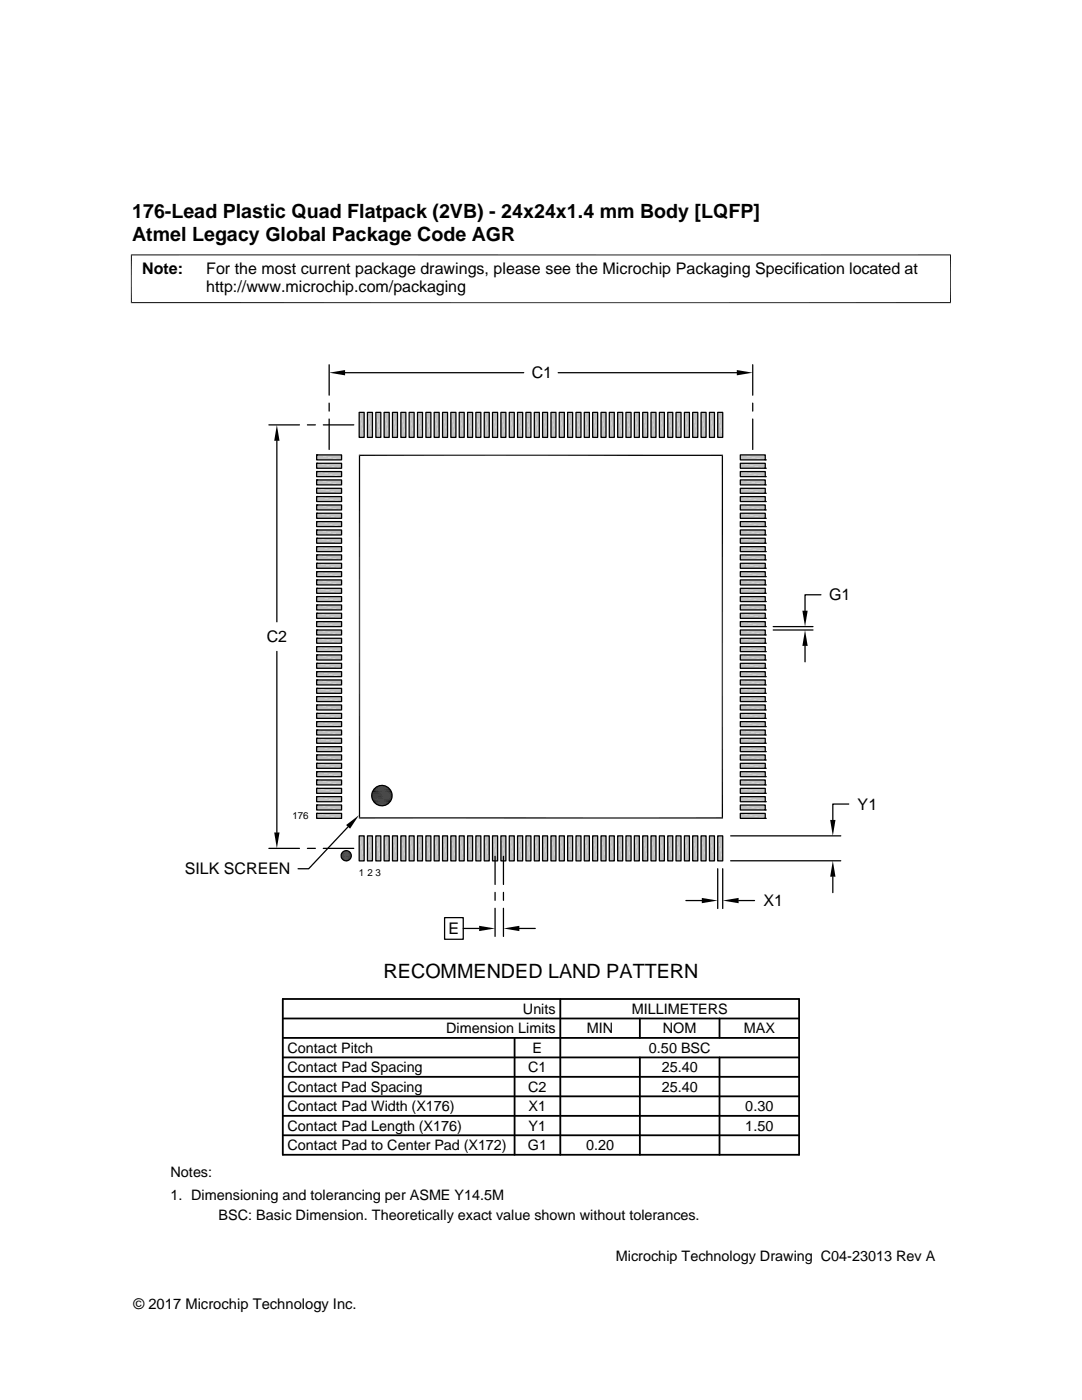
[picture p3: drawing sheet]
<svg xmlns="http://www.w3.org/2000/svg" width="216mm" height="279mm" viewBox="0 0 216 279" stroke-linecap="round" stroke-linejoin="round" font-family="sans-serif">
<g fill="#c0c0c0">
<path d="M143.2 82.3l1 5h-1z"/>
<path d="M143.2 82.3h1v5z"/>
<path d="M141.6 82.3l1 5h-1z"/>
<path d="M141.6 82.3h1v5z"/>
<path d="M139.9 82.3l1 5h-1z"/>
<path d="M139.9 82.3h1v5z"/>
<path d="M138.2 82.3l1 5h-1z"/>
<path d="M138.2 82.3h1v5z"/>
<path d="M136.6 82.3l1 5h-1z"/>
<path d="M136.6 82.3h1v5z"/>
<path d="M134.9 82.3l1 5h-1z"/>
<path d="M134.9 82.3h1v5z"/>
<path d="M133.2 82.3l1 5h-1z"/>
<path d="M133.2 82.3h1v5z"/>
<path d="M131.6 82.3l1 5h-1z"/>
<path d="M131.6 82.3h1v5z"/>
<path d="M129.9 82.3l1 5h-1z"/>
<path d="M129.9 82.3h1v5z"/>
<path d="M128.2 82.3l1 5h-1z"/>
<path d="M128.2 82.3h1v5z"/>
<path d="M126.6 82.3l1 5h-1z"/>
<path d="M126.6 82.3h1v5z"/>
<path d="M124.9 82.3l1 5h-1z"/>
<path d="M124.9 82.3h1v5z"/>
<path d="M123.3 82.3l.9 5h-.9z"/>
<path d="M123.3 82.3h.9v5z"/>
<path d="M121.6 82.3l1 5h-1z"/>
<path d="M121.6 82.3h1v5z"/>
<path d="M119.9 82.3l1 5h-1z"/>
<path d="M119.9 82.3h1v5z"/>
<path d="M118.3 82.3l1 5h-1z"/>
<path d="M118.3 82.3h1v5z"/>
<path d="M116.6 82.3l1 5h-1z"/>
<path d="M116.6 82.3h1v5z"/>
<path d="M114.9 82.3l1 5h-1z"/>
<path d="M114.9 82.3h1v5z"/>
<path d="M113.3 82.3l1 5h-1z"/>
<path d="M113.3 82.3h1v5z"/>
<path d="M111.6 82.3l1 5h-1z"/>
<path d="M111.6 82.3h1v5z"/>
<path d="M109.9 82.3l1 5h-1z"/>
<path d="M109.9 82.3h1v5z"/>
<path d="M108.3 82.3l1 5h-1z"/>
<path d="M108.3 82.3h1v5z"/>
<path d="M106.6 82.3l1 5h-1z"/>
<path d="M106.6 82.3h1v5z"/>
<path d="M104.9 82.3l1 5h-1z"/>
<path d="M104.9 82.3h1v5z"/>
<path d="M103.3 82.3l1 5h-1z"/>
<path d="M103.3 82.3h1v5z"/>
<path d="M101.6 82.3l1 5h-1z"/>
<path d="M101.6 82.3h1v5z"/>
<path d="M99.9 82.3l1 5h-1z"/>
<path d="M99.9 82.3h1v5z"/>
<path d="M98.3 82.3l1 5h-1z"/>
<path d="M98.3 82.3h1v5z"/>
<path d="M96.6 82.3l1 5h-1z"/>
<path d="M96.6 82.3h1v5z"/>
<path d="M95 82.3l.9 5h-.9z"/>
<path d="M95 82.3h.9v5z"/>
<path d="M93.3 82.3l1 5h-1z"/>
<path d="M93.3 82.3h1v5z"/>
<path d="M91.6 82.3l1 5h-1z"/>
<path d="M91.6 82.3h1v5z"/>
<path d="M90 82.3l1 5h-1z"/>
<path d="M90 82.3h1v5z"/>
<path d="M88.3 82.3l1 5h-1z"/>
<path d="M88.3 82.3h1v5z"/>
<path d="M86.6 82.3l1 5h-1z"/>
<path d="M86.6 82.3h1v5z"/>
<path d="M85 82.3l1 5h-1z"/>
<path d="M85 82.3h1v5z"/>
<path d="M83.3 82.3l1 5h-1z"/>
<path d="M83.3 82.3h1v5z"/>
<path d="M81.6 82.3l1 5h-1z"/>
<path d="M81.6 82.3h1v5z"/>
<path d="M80 82.3l1 5h-1z"/>
<path d="M80 82.3h1v5z"/>
<path d="M78.3 82.3l1 5h-1z"/>
<path d="M78.3 82.3h1v5z"/>
<path d="M76.6 82.3l1.1 5h-1.1z"/>
<path d="M76.6 82.3h1.1v5z"/>
<path d="M75 82.3l1 5h-1z"/>
<path d="M75 82.3h1v5z"/>
<path d="M73.3 82.3l1 5h-1z"/>
<path d="M73.3 82.3h1v5z"/>
<path d="M71.7 82.3l1 5h-1z"/>
<path d="M71.7 82.3h1v5z"/>
<path d="M147.7 90.8l5 1h-5z"/>
<path d="M147.7 90.8h5v1z"/>
<path d="M63.2 90.8l5 1h-5z"/>
<path d="M63.2 90.8h5v1z"/>
<path d="M147.7 92.5l5 1h-5z"/>
<path d="M147.7 92.5h5v1z"/>
<path d="M63.2 92.5l5 1h-5z"/>
<path d="M63.2 92.5h5v1z"/>
<path d="M147.7 94.1l5 1h-5z"/>
<path d="M147.7 94.1h5v1z"/>
<path d="M63.2 94.1l5 1h-5z"/>
<path d="M63.2 94.1h5v1z"/>
<path d="M147.7 95.8l5 1h-5z"/>
<path d="M147.7 95.8h5v1z"/>
<path d="M63.2 95.8l5 1h-5z"/>
<path d="M63.2 95.8h5v1z"/>
<path d="M147.7 97.5l5 .9h-5z"/>
<path d="M147.7 97.5h5v.9z"/>
<path d="M63.2 97.5l5 .9h-5z"/>
<path d="M63.2 97.5h5v.9z"/>
<path d="M147.7 99.1l5 1h-5z"/>
<path d="M147.7 99.1h5v1z"/>
<path d="M63.2 99.1l5 1h-5z"/>
<path d="M63.2 99.1h5v1z"/>
<path d="M147.7 100.8l5 1h-5z"/>
<path d="M147.7 100.8h5v1z"/>
<path d="M63.2 100.8l5 1h-5z"/>
<path d="M63.2 100.8h5v1z"/>
<path d="M147.7 102.4l5 1h-5z"/>
<path d="M147.7 102.4h5v1z"/>
<path d="M63.2 102.4l5 1h-5z"/>
<path d="M63.2 102.4h5v1z"/>
<path d="M147.7 104.1l5 1h-5z"/>
<path d="M147.7 104.1h5v1z"/>
<path d="M63.2 104.1l5 1h-5z"/>
<path d="M63.2 104.1h5v1z"/>
<path d="M147.7 105.8l5 1h-5z"/>
<path d="M147.7 105.8h5v1z"/>
<path d="M63.2 105.8l5 1h-5z"/>
<path d="M63.2 105.8h5v1z"/>
<path d="M147.7 107.4l5 1h-5z"/>
<path d="M147.7 107.4h5v1z"/>
<path d="M63.2 107.4l5 1h-5z"/>
<path d="M63.2 107.4h5v1z"/>
<path d="M147.7 109.1l5 1h-5z"/>
<path d="M147.7 109.1h5v1z"/>
<path d="M63.2 109.1l5 1h-5z"/>
<path d="M63.2 109.1h5v1z"/>
<path d="M147.7 110.7l5 1h-5z"/>
<path d="M147.7 110.7h5v1z"/>
<path d="M63.2 110.7l5 1h-5z"/>
<path d="M63.2 110.7h5v1z"/>
<path d="M147.7 112.4l5 1h-5z"/>
<path d="M147.7 112.4h5v1z"/>
<path d="M63.2 112.4l5 1h-5z"/>
<path d="M63.2 112.4h5v1z"/>
<path d="M147.7 114.1l5 1h-5z"/>
<path d="M147.7 114.1h5v1z"/>
<path d="M63.2 114.1l5 1h-5z"/>
<path d="M63.2 114.1h5v1z"/>
<path d="M147.7 115.7l5 1h-5z"/>
<path d="M147.7 115.7h5v1z"/>
<path d="M63.2 115.7l5 1h-5z"/>
<path d="M63.2 115.7h5v1z"/>
<path d="M147.7 117.4l5 1h-5z"/>
<path d="M147.7 117.4h5v1z"/>
<path d="M63.2 117.4l5 1h-5z"/>
<path d="M63.2 117.4h5v1z"/>
<path d="M147.7 119.1l5 1h-5z"/>
<path d="M147.7 119.1h5v1z"/>
<path d="M63.2 119.1l5 1h-5z"/>
<path d="M63.2 119.1h5v1z"/>
<path d="M147.7 120.7l5 1h-5z"/>
<path d="M147.7 120.7h5v1z"/>
<path d="M63.2 120.7l5 1h-5z"/>
<path d="M63.2 120.7h5v1z"/>
<path d="M147.7 122.4l5 1h-5z"/>
<path d="M147.7 122.4h5v1z"/>
<path d="M63.2 122.4l5 1h-5z"/>
<path d="M63.2 122.4h5v1z"/>
<path d="M147.7 124.1l5 1h-5z"/>
<path d="M147.7 124.1h5v1z"/>
<path d="M63.2 124.1l5 1h-5z"/>
<path d="M63.2 124.1h5v1z"/>
<path d="M147.7 125.7l5 1h-5z"/>
<path d="M147.7 125.7h5v1z"/>
<path d="M63.2 125.7l5 1h-5z"/>
<path d="M63.2 125.7h5v1z"/>
<path d="M147.7 127.4l5 1h-5z"/>
<path d="M147.7 127.4h5v1z"/>
<path d="M63.2 127.4l5 1h-5z"/>
<path d="M63.2 127.4h5v1z"/>
<path d="M147.7 129.1l5 .9h-5z"/>
<path d="M147.7 129.1h5v.9z"/>
<path d="M63.2 129.1l5 .9h-5z"/>
<path d="M63.2 129.1h5v.9z"/>
<path d="M147.7 130.7l5 1h-5z"/>
<path d="M147.7 130.7h5v1z"/>
<path d="M63.2 130.7l5 1h-5z"/>
<path d="M63.2 130.7h5v1z"/>
<path d="M147.7 132.4l5 1h-5z"/>
<path d="M147.7 132.4h5v1z"/>
<path d="M63.2 132.4l5 1h-5z"/>
<path d="M63.2 132.4h5v1z"/>
<path d="M147.7 134l5 1h-5z"/>
<path d="M147.7 134h5v1z"/>
<path d="M63.2 134l5 1h-5z"/>
<path d="M63.2 134h5v1z"/>
<path d="M147.7 135.7l5 1h-5z"/>
<path d="M147.7 135.7h5v1z"/>
<path d="M63.2 135.7l5 1h-5z"/>
<path d="M63.2 135.7h5v1z"/>
<path d="M147.7 137.4l5 1h-5z"/>
<path d="M147.7 137.4h5v1z"/>
<path d="M63.2 137.4l5 1h-5z"/>
<path d="M63.2 137.4h5v1z"/>
<path d="M147.7 139l5 1h-5z"/>
<path d="M147.7 139h5v1z"/>
<path d="M63.2 139l5 1h-5z"/>
<path d="M63.2 139h5v1z"/>
<path d="M147.7 140.7l5 1h-5z"/>
<path d="M147.7 140.7h5v1z"/>
<path d="M63.2 140.7l5 1h-5z"/>
<path d="M63.2 140.7h5v1z"/>
<path d="M147.7 142.4l5 1h-5z"/>
<path d="M147.7 142.4h5v1z"/>
<path d="M63.2 142.4l5 1h-5z"/>
<path d="M63.2 142.4h5v1z"/>
<path d="M147.7 144l5 1h-5z"/>
<path d="M147.7 144h5v1z"/>
<path d="M63.2 144l5 1h-5z"/>
<path d="M63.2 144h5v1z"/>
<path d="M147.7 145.7l5 1h-5z"/>
<path d="M147.7 145.7h5v1z"/>
<path d="M63.2 145.7l5 1h-5z"/>
<path d="M63.2 145.7h5v1z"/>
<path d="M147.7 147.3l5 1h-5z"/>
<path d="M147.7 147.3h5v1z"/>
<path d="M63.2 147.3l5 1h-5z"/>
<path d="M63.2 147.3h5v1z"/>
<path d="M147.7 149l5 1h-5z"/>
<path d="M147.7 149h5v1z"/>
<path d="M63.2 149l5 1h-5z"/>
<path d="M63.2 149h5v1z"/>
<path d="M147.7 150.7l5 1h-5z"/>
<path d="M147.7 150.7h5v1z"/>
<path d="M63.2 150.7l5 1h-5z"/>
<path d="M63.2 150.7h5v1z"/>
<path d="M147.7 152.3l5 1h-5z"/>
<path d="M147.7 152.3h5v1z"/>
<path d="M63.2 152.3l5 1h-5z"/>
<path d="M63.2 152.3h5v1z"/>
<path d="M147.7 154l5 1h-5z"/>
<path d="M147.7 154h5v1z"/>
<path d="M63.2 154l5 1h-5z"/>
<path d="M63.2 154h5v1z"/>
<path d="M147.7 155.7l5 1h-5z"/>
<path d="M147.7 155.7h5v1z"/>
<path d="M63.2 155.7l5 1h-5z"/>
<path d="M63.2 155.7h5v1z"/>
<path d="M147.7 157.3l5 1h-5z"/>
<path d="M147.7 157.3h5v1z"/>
<path d="M63.2 157.3l5 1h-5z"/>
<path d="M63.2 157.3h5v1z"/>
<path d="M147.7 159l5 1h-5z"/>
<path d="M147.7 159h5v1z"/>
<path d="M63.2 159l5 1h-5z"/>
<path d="M63.2 159h5v1z"/>
<path d="M147.7 160.7l5 .9h-5z"/>
<path d="M147.7 160.7h5v.9z"/>
<path d="M63.2 160.7l5 .9h-5z"/>
<path d="M63.2 160.7h5v.9z"/>
<path d="M147.7 162.3l5 1h-5z"/>
<path d="M147.7 162.3h5v1z"/>
<path d="M63.2 162.3l5 1h-5z"/>
<path d="M63.2 162.3h5v1z"/>
<path d="M143.2 166.8l1 5h-1z"/>
<path d="M143.2 166.8h1v5z"/>
<path d="M141.6 166.8l1 5h-1z"/>
<path d="M141.6 166.8h1v5z"/>
<path d="M139.9 166.8l1 5h-1z"/>
<path d="M139.9 166.8h1v5z"/>
<path d="M138.2 166.8l1 5h-1z"/>
<path d="M138.2 166.8h1v5z"/>
<path d="M136.6 166.8l1 5h-1z"/>
<path d="M136.6 166.8h1v5z"/>
<path d="M134.9 166.8l1 5h-1z"/>
<path d="M134.9 166.8h1v5z"/>
<path d="M133.2 166.8l1 5h-1z"/>
<path d="M133.2 166.8h1v5z"/>
<path d="M131.6 166.8l1 5h-1z"/>
<path d="M131.6 166.8h1v5z"/>
<path d="M129.9 166.8l1 5h-1z"/>
<path d="M129.9 166.8h1v5z"/>
<path d="M128.2 166.8l1 5h-1z"/>
<path d="M128.2 166.8h1v5z"/>
<path d="M126.6 166.8l1 5h-1z"/>
<path d="M126.6 166.8h1v5z"/>
<path d="M124.9 166.8l1 5h-1z"/>
<path d="M124.9 166.8h1v5z"/>
<path d="M123.3 166.8l.9 5h-.9z"/>
<path d="M123.3 166.8h.9v5z"/>
<path d="M121.6 166.8l1 5h-1z"/>
<path d="M121.6 166.8h1v5z"/>
<path d="M119.9 166.8l1 5h-1z"/>
<path d="M119.9 166.8h1v5z"/>
<path d="M118.3 166.8l1 5h-1z"/>
<path d="M118.3 166.8h1v5z"/>
<path d="M116.6 166.8l1 5h-1z"/>
<path d="M116.6 166.8h1v5z"/>
<path d="M114.9 166.8l1 5h-1z"/>
<path d="M114.9 166.8h1v5z"/>
<path d="M113.3 166.8l1 5h-1z"/>
<path d="M113.3 166.8h1v5z"/>
<path d="M111.6 166.8l1 5h-1z"/>
<path d="M111.6 166.8h1v5z"/>
<path d="M109.9 166.8l1 5h-1z"/>
<path d="M109.9 166.8h1v5z"/>
<path d="M108.3 166.8l1 5h-1z"/>
<path d="M108.3 166.8h1v5z"/>
<path d="M106.6 166.8l1 5h-1z"/>
<path d="M106.6 166.8h1v5z"/>
<path d="M104.9 166.8l1 5h-1z"/>
<path d="M104.9 166.8h1v5z"/>
<path d="M103.3 166.8l1 5h-1z"/>
<path d="M103.3 166.8h1v5z"/>
<path d="M101.6 166.8l1 5h-1z"/>
<path d="M101.6 166.8h1v5z"/>
<path d="M99.9 166.8l1 5h-1z"/>
<path d="M99.9 166.8h1v5z"/>
<path d="M98.3 166.8l1 5h-1z"/>
<path d="M98.3 166.8h1v5z"/>
<path d="M96.6 166.8l1 5h-1z"/>
<path d="M96.6 166.8h1v5z"/>
<path d="M95 166.8l.9 5h-.9z"/>
<path d="M95 166.8h.9v5z"/>
<path d="M93.3 166.8l1 5h-1z"/>
<path d="M93.3 166.8h1v5z"/>
<path d="M91.6 166.8l1 5h-1z"/>
<path d="M91.6 166.8h1v5z"/>
<path d="M90 166.8l1 5h-1z"/>
<path d="M90 166.8h1v5z"/>
<path d="M88.3 166.8l1 5h-1z"/>
<path d="M88.3 166.8h1v5z"/>
<path d="M86.6 166.8l1 5h-1z"/>
<path d="M86.6 166.8h1v5z"/>
<path d="M85 166.8l1 5h-1z"/>
<path d="M85 166.8h1v5z"/>
<path d="M83.3 166.8l1 5h-1z"/>
<path d="M83.3 166.8h1v5z"/>
<path d="M81.6 166.8l1 5h-1z"/>
<path d="M81.6 166.8h1v5z"/>
<path d="M80 166.8l1 5h-1z"/>
<path d="M80 166.8h1v5z"/>
<path d="M78.3 166.8l1 5h-1z"/>
<path d="M78.3 166.8h1v5z"/>
<path d="M76.6 166.8l1.1 5h-1.1z"/>
<path d="M76.6 166.8h1.1v5z"/>
<path d="M75 166.8l1 5h-1z"/>
<path d="M75 166.8h1v5z"/>
<path d="M73.3 166.8l1 5h-1z"/>
<path d="M73.3 166.8h1v5z"/>
<path d="M71.7 166.8l1 5h-1z"/>
<path d="M71.7 166.8h1v5z"/>
</g>
<g fill="none" stroke="#000" stroke-width=".25">
<path d="M65.7 72.8v6.1M68.9 74.4h35.6M111.4 74.4h35.6M150.2 72.8v6.1M53.7 84.8h6.1M55.2 88v36.1M61.3 84.8h1.6M63.2 90.8h5v1h-5zM63.2 90.8h.1M63.2 92.5h5v1h-5zM63.2 92.5h.1M63.2 94.1h5v1h-5z"/>
<path d="M63.2 94.1h.1M63.2 95.8h5v1h-5zM63.2 95.8h.1M63.2 97.5h5v.9h-5zM63.2 97.5h.1M63.2 99.1h5v1h-5zM63.2 99.1h.1M64.5 84.8h6.1M65.7 80.5v1.5M65.7 83.6v6.1M71.6 90.9h72.7M71.7 82.3h1v5h-1z"/>
<path d="M71.7 90.7v72.7M73.3 82.3h1v5h-1zM75 82.3h1v5h-1zM76.6 82.3h1.1v5h-1.1zM78.3 82.3h1v5h-1zM80 82.3h1v5h-1zM81.6 82.3h1v5h-1zM83.3 82.3h1v5h-1zM85 82.3h1v5h-1zM86.6 82.3h1v5h-1zM88.3 82.3h1v5h-1zM90 82.3h1v5h-1z"/>
<path d="M91.6 82.3h1v5h-1zM93.3 82.3h1v5h-1zM95 82.3h.9v5h-.9zM96.6 82.3h1v5h-1zM98.3 82.3h1v5h-1zM99.9 82.3h1v5h-1zM101.6 82.3h1v5h-1zM103.3 82.3h1v5h-1zM104.9 82.3h1v5h-1zM106.6 82.3h1v5h-1zM108.3 82.3h1v5h-1zM109.9 82.3h1v5h-1z"/>
<path d="M111.6 82.3h1v5h-1zM113.3 82.3h1v5h-1zM114.9 82.3h1v5h-1zM116.6 82.3h1v5h-1zM118.3 82.3h1v5h-1zM119.9 82.3h1v5h-1zM121.6 82.3h1v5h-1zM123.3 82.3h.9v5h-.9zM124.9 82.3h1v5h-1zM126.6 82.3h1v5h-1zM128.2 82.3h1v5h-1zM129.9 82.3h1v5h-1z"/>
<path d="M131.6 82.3h1v5h-1zM133.2 82.3h1v5h-1zM134.9 82.3h1v5h-1zM136.6 82.3h1v5h-1zM138.2 82.3h1v5h-1zM139.9 82.3h1v5h-1zM141.6 82.3h1v5h-1zM143.2 82.3h1v5h-1zM144.1 90.7v72.7M147.7 99.1h5v1h-5zM147.7 97.5h5v.9h-5zM147.7 95.8h5v1h-5z"/>
<path d="M147.7 94.1h5v1h-5zM147.7 92.5h5v1h-5zM147.7 90.8h5v1h-5zM150.2 80.5v1.5M150.2 83.6v6.1M152.7 98.4h.1M152.7 96.8h.1M152.7 95.1h.1M152.7 93.5h.1M152.7 91.8h.1M63.2 100.8h5v1h-5zM63.2 100.8h.1"/>
<path d="M63.2 102.4h5v1h-5zM63.2 102.4h.1M63.2 104.1h5v1h-5zM63.2 104.1h.1M63.2 105.8h5v1h-5zM63.2 105.8h.1M63.2 107.4h5v1h-5zM63.2 107.4h.1M63.2 109.1h5v1h-5zM63.2 109.1h.1M63.2 110.7h5v1h-5zM63.2 110.7h.1"/>
<path d="M63.2 112.4h5v1h-5zM63.2 112.4h.1M63.2 114.1h5v1h-5zM63.2 114.1h.1M63.2 115.7h5v1h-5zM63.2 115.7h.1M63.2 117.4h5v1h-5zM63.2 117.4h.1M63.2 119.1h5v1h-5zM63.2 119.1h.1M147.7 119.1h5v1h-5zM147.7 117.4h5v1h-5z"/>
<path d="M147.7 115.7h5v1h-5zM147.7 114.1h5v1h-5zM147.7 112.4h5v1h-5zM147.7 110.7h5v1h-5zM147.7 109.1h5v1h-5zM147.7 107.4h5v1h-5zM147.7 105.8h5v1h-5zM147.7 104.1h5v1h-5zM147.7 102.4h5v1h-5zM147.7 100.8h5v1h-5zM152.7 118.4h.1M152.7 116.7h.1"/>
<path d="M152.7 115.1h.1M152.7 113.4h.1M152.7 111.7h.1M152.7 110.1h.1M152.7 108.4h.1M152.7 106.8h.1M152.7 105.1h.1M152.7 103.4h.1M152.7 101.8h.1M152.7 100.1h.1M163.8 118.7h-3.2v3.2M55.2 130v36.1"/>
<path d="M63.2 120.7h5v1h-5zM63.2 120.7h.1M63.2 122.4h5v1h-5zM63.2 122.4h.1M63.2 124.1h5v1h-5zM63.2 124.1h.1M63.2 125.7h5v1h-5zM63.2 125.7h.1M63.2 127.4h5v1h-5zM63.2 127.4h.1M63.2 129.1h5v.9h-5zM63.2 129.1h.1"/>
<path d="M63.2 130.7h5v1h-5zM63.2 130.7h.1M63.2 132.4h5v1h-5zM63.2 132.4h.1M63.2 134h5v1h-5zM63.2 134h.1M63.2 135.7h5v1h-5zM63.2 135.7h.1M63.2 137.4h5v1h-5zM63.2 137.4h.1M63.2 139h5v1h-5zM63.2 139h.1"/>
<path d="M147.7 139h5v1h-5zM147.7 137.4h5v1h-5zM147.7 135.7h5v1h-5zM147.7 134h5v1h-5zM147.7 132.4h5v1h-5zM147.7 130.7h5v1h-5zM147.7 129.1h5v.9h-5zM147.7 127.4h5v1h-5zM147.7 125.7h5v1h-5zM147.7 124.1h5v1h-5zM147.7 122.4h5v1h-5zM147.7 120.7h5v1h-5z"/>
<path d="M152.7 138.4h.1M152.7 136.7h.1M152.7 135h.1M152.7 133.4h.1M152.7 131.7h.1M152.7 130h.1M152.7 128.4h.1M152.7 126.7h.1M152.7 125.1h.1M152.7 123.4h.1M152.7 121.7h.1M152.7 120.1h.1"/>
<path d="M154.3 125.7h7.9M154.3 125.1h7.9M160.6 128.9v3.2M63.2 140.7h5v1h-5zM63.2 140.7h.1M63.2 142.4h5v1h-5zM63.2 142.4h.1M63.2 144h5v1h-5zM63.2 144h.1M63.2 145.7h5v1h-5zM63.2 145.7h.1M63.2 147.3h5v1h-5z"/>
<path d="M63.2 147.3h.1M63.2 149h5v1h-5zM63.2 149h.1M63.2 150.7h5v1h-5zM63.2 150.7h.1M63.2 152.3h5v1h-5zM63.2 152.3h.1M63.2 154h5v1h-5zM63.2 154h.1M63.2 155.7h5v1h-5zM63.2 155.7h.1M63.2 157.3h5v1h-5z"/>
<path d="M63.2 157.3h.1M63.2 159h5v1h-5zM63.2 159h.1M147.7 159h5v1h-5zM147.7 157.3h5v1h-5zM147.7 155.7h5v1h-5zM147.7 154h5v1h-5zM147.7 152.3h5v1h-5zM147.7 150.7h5v1h-5zM147.7 149h5v1h-5zM147.7 147.3h5v1h-5zM147.7 145.7h5v1h-5z"/>
<path d="M147.7 144h5v1h-5zM147.7 142.4h5v1h-5zM147.7 140.7h5v1h-5zM152.7 160h.1M152.7 158.3h.1M152.7 156.7h.1M152.7 155h.1M152.7 153.3h.1M152.7 151.7h.1M152.7 150h.1M152.7 148.3h.1M152.7 146.7h.1"/>
<path d="M152.7 145h.1M152.7 143.4h.1M152.7 141.7h.1M152.7 140h.1M53.7 169.3h6.1M61.3 169.3h1.6M63.2 160.7h5v.9h-5zM63.2 160.7h.1M63.2 162.3h5v1h-5zM63.2 162.3h.1M64.5 169.3h6.1M69.4 165l-7.8 8.4h-2.1"/>
<path d="M71.6 163.2h72.7M71.7 166.8h1v5h-1zM73.3 166.8h1v5h-1zM75 166.8h1v5h-1zM76.6 166.8h1.1v5h-1.1zM78.3 166.8h1v5h-1zM80 166.8h1v5h-1zM81.6 166.8h1v5h-1zM83.3 166.8h1v5h-1zM85 166.8h1v5h-1zM86.6 166.8h1v5h-1zM88.3 166.8h1v5h-1z"/>
<path d="M90 166.8h1v5h-1zM91.6 166.8h1v5h-1zM93.3 166.8h1v5h-1zM95 166.8h.9v5h-.9zM96.6 166.8h1v5h-1zM98.3 166.8h1v5h-1zM98.8 170.9v5.6M98.8 178.1v1.6M99.9 166.8h1v5h-1zM100.5 170.9v5.6M100.5 178.1v1.6M101.6 166.8h1v5h-1z"/>
<path d="M103.3 166.8h1v5h-1zM104.9 166.8h1v5h-1zM106.6 166.8h1v5h-1zM108.3 166.8h1v5h-1zM109.9 166.8h1v5h-1zM111.6 166.8h1v5h-1zM113.3 166.8h1v5h-1zM114.9 166.8h1v5h-1zM116.6 166.8h1v5h-1zM118.3 166.8h1v5h-1zM119.9 166.8h1v5h-1zM121.6 166.8h1v5h-1z"/>
<path d="M123.3 166.8h.9v5h-.9zM124.9 166.8h1v5h-1zM126.6 166.8h1v5h-1zM128.2 166.8h1v5h-1zM129.9 166.8h1v5h-1zM131.6 166.8h1v5h-1zM133.2 166.8h1v5h-1zM134.9 166.8h1v5h-1zM136.6 166.8h1v5h-1zM136.9 179.7h3.1M138.2 166.8h1v5h-1zM139.9 166.8h1v5h-1z"/>
<path d="M141.6 166.8h1v5h-1zM143.2 166.8h1v5h-1zM143.2 173.4v7.9M144.2 173.4v7.9M145.8 171.8h22M145.8 166.8h22M147.4 179.7h3.2M147.7 162.3h5v1h-5zM147.7 160.7h5v.9h-5zM152.7 163.3h.1M152.7 161.6h.1M166.2 175v3.1"/>
<path d="M169.4 160.5h-3.2v3.1M88.7 183.1h3.7v4.4h-3.7zM92.4 185.3h3.2M98.8 181.3v5.6M100.5 181.3v5.6M103.6 185.3h3.2"/>
<circle cx="76.2" cy="158.8" r="2.03"/>
<circle cx="69.1" cy="170.8" r="1.02"/>
</g>
<g fill="none" stroke="#000" stroke-width=".36">
<path d="M56.4 199.4h103v31.1h-103zM111.8 199.4v31.1M56.4 203.3h103M56.4 211h103M56.4 207.1h103M56.4 214.9h103M56.4 218.8h103M102.7 207.1v23.4M127.7 203.3v3.8M127.7 211v19.5M143.6 203.3v3.8M143.6 211v19.5"/>
<path d="M56.4 222.7h103M56.4 226.6h103"/>
</g>
<g fill="none" stroke="#000" stroke-width=".2">
<path d="M26.1 50.9h163.7M26.2 50.8v9.7M189.7 50.8v9.7M26.1 60.4h163.7M74.2 158.5h4M74.2 158.7h4M74.2 159.1h4M74.2 158.3h4M74.2 159.3h4M74.3 159.4h3.8M74.3 158.1h3.8M74.3 157.9h3.8"/>
<path d="M74.3 159.6h3.8M74.4 159.8h3.6M74.4 157.8h3.6M74.5 160h3.4M74.5 157.6h3.4M74.6 157.4h3.2M74.8 157.3h2.9M74.9 157.2h2.6M75 157.1h2.4M75.2 157h2M68.1 170.6h2M68.1 170.7h2"/>
<path d="M68.1 170.8h2M68.1 170.9h2M74.6 160.1h3.2M74.8 160.3h2.9M74.9 160.4h2.6M75 160.5h2.4M75.2 160.6h2"/>
</g>
<g fill="#000">
<path d="M65.7 74.4l3.2-.5v1zM147 73.9l3.2 .5-3.2 .5zM55.2 84.8l.6 3.2h-1.1zM160.6 125.7l.6 3.2h-1.1zM160.1 121.9h1.1l-.6 3.2zM75.4 156.9l1.8 .1zM75.4 156.9h1.6zM75.5 156.9h1.5zM75.5 156.9h1.3zM75.8 156.8l1 .1zM75.8 156.8h.9zM75.9 156.8h.8z"/>
<path d="M75.9 156.8h.5zM54.7 166.1h1.1l-.6 3.2zM68.1 170.6h2v.1zM68.1 171l1.9 .1zM68.1 171h2zM68.1 170.5l2 .1zM68.1 171.1l1.9 .1zM68.1 171.1h1.9zM68.1 170.4l1.9 .1zM68.1 171.2h1.9zM68.2 170.3l1.8 .1h-1.9zM68.2 170.3h1.8v.1z"/>
<path d="M68.2 171.2l1.7 .1zM68.2 171.2h1.8zM68.2 170.2l1.8 .1h-1.8zM68.2 170.2l1.8 .1zM68.2 171.3l1.7 .1zM68.2 171.3h1.7zM68.3 170.2h1.6zM68.3 171.4l1.5 .1zM68.3 171.4h1.6zM68.3 170.1l1.6 .1h-1.6zM68.3 170.1l1.6 .1zM68.3 171.5l1.4 .1z"/>
<path d="M68.3 171.5h1.5zM68.4 170l1.4 .1zM68.4 171.6h1.3zM68.4 170h1.3zM68.5 169.9l1.2 .1zM68.5 171.6l1.1 .1zM68.5 171.6h1.2zM68.5 169.9h1.2zM68.6 169.9h1.1zM68.6 171.7h.9zM68.6 171.7h1zM68.6 169.9h1z"/>
<path d="M68.7 169.9h.9zM68.7 171.7h.7zM68.7 171.7h.8zM68.7 169.9h.8zM68.7 169.8l.8 .1zM68.7 171.7l.6 .1zM68.7 169.8h.7zM68.9 169.8h.5zM68.9 171.8h.3zM68.9 171.8h.4zM68.9 169.8h.4zM69.1 164.7l2.5-2-1.8 2.7z"/>
<path d="M68.9 169.8h.3zM75.2 160.5l1.8 .1zM75.4 160.6l1.4 .1zM75.4 160.6h1.6zM75.5 160.7l1.2 .1zM75.5 160.7h1.3zM75.8 160.8h.6zM75.8 160.8h.9zM75.9 160.8h.5zM140 179.2l3.2 .5-3.2 .6zM144.2 179.7l3.2-.5v1.1zM166.2 171.8l.5 3.2h-1z"/>
<path d="M165.7 163.6h1l-.5 3.2zM95.6 184.8l3.2 .5-3.2 .5zM100.5 185.3l3.1-.5v1z"/>
</g>
<path d="M74.2 158.9h4" fill="none" stroke="#000" stroke-width=".21"/>
<g font-size="3.9">
<text x="26.4" y="43.5">176-Lead Plastic Quad Flatpack (2VB) - 24x24x1.4 mm Body [LQFP]</text>
<text x="26.4" y="48">Atmel Legacy Global Package Code AGR</text>
<text x="76.5" y="195.2">RECOMMENDED LAND PATTERN</text>
</g>
<g font-size="3.2">
<text x="28.4" y="54.6">Note:</text>
<text x="41.1" y="58.3">http://www.microchip.com/packaging</text>
<text x="41.1" y="54.6">For the most current package drawings, please see the Microchip Packaging Specification located at</text>
<text x="106.1" y="75.5">C1</text>
<text x="165.4" y="119.8">G1</text>
<text x="53.2" y="128.2">C2</text>
<text x="171.1" y="161.6">Y1</text>
<text x="36.9" y="174.5">SILK SCREEN</text>
<text x="152.3" y="180.9">X1</text>
<text x="89.5" y="186.4">E</text>
</g>
<g font-size="2.9">
<text x="104.3" y="202.4">Units</text>
<text x="126" y="202.4">MILLIMETERS</text>
<text x="89" y="206.2">Dimension Limits</text>
<text x="117.1" y="206.2">MIN</text>
<text x="132.3" y="206.2">NOM</text>
<text x="148.4" y="206.2">MAX</text>
<text x="57.3" y="210.1">Contact Pitch</text>
<text x="57.3" y="214">Contact Pad Spacing</text>
<text x="105.4" y="214">C1</text>
<text x="106.3" y="210.1">E</text>
<text x="129.5" y="210.1">0.50 BSC</text>
<text x="132" y="214">25.40</text>
<text x="57.3" y="217.9">Contact Pad Spacing</text>
<text x="57.3" y="221.8">Contact Pad Width (X176)</text>
<text x="105.4" y="217.9">C2</text>
<text x="105.5" y="221.8">X1</text>
<text x="132" y="217.9">25.40</text>
<text x="148.7" y="221.8">0.30</text>
<text x="57.3" y="225.7">Contact Pad Length (X176)</text>
<text x="105.5" y="225.7">Y1</text>
<text x="148.7" y="225.7">1.50</text>
<text x="57.3" y="229.6">Contact Pad to Center Pad (X172)</text>
<text x="105.3" y="229.6">G1</text>
<text x="116.9" y="229.6">0.20</text>
<text x="34" y="234.9">Notes:</text>
<text x="34" y="239.5">1. Dimensioning and tolerancing per ASME Y14.5M</text>
<text x="43.6" y="243.6">BSC: Basic Dimension. Theoretically exact value shown without tolerances.</text>
<text x="122.9" y="251.7">Microchip Technology Drawing C04-23013 Rev A</text>
<text x="26.6" y="261.3">© 2017 Microchip Technology Inc.</text>
</g>
<g font-size="1.9">
<text x="58.4" y="163.5">176</text>
<text x="71.6" y="174.8">1 2 3</text>
</g>
</svg>
